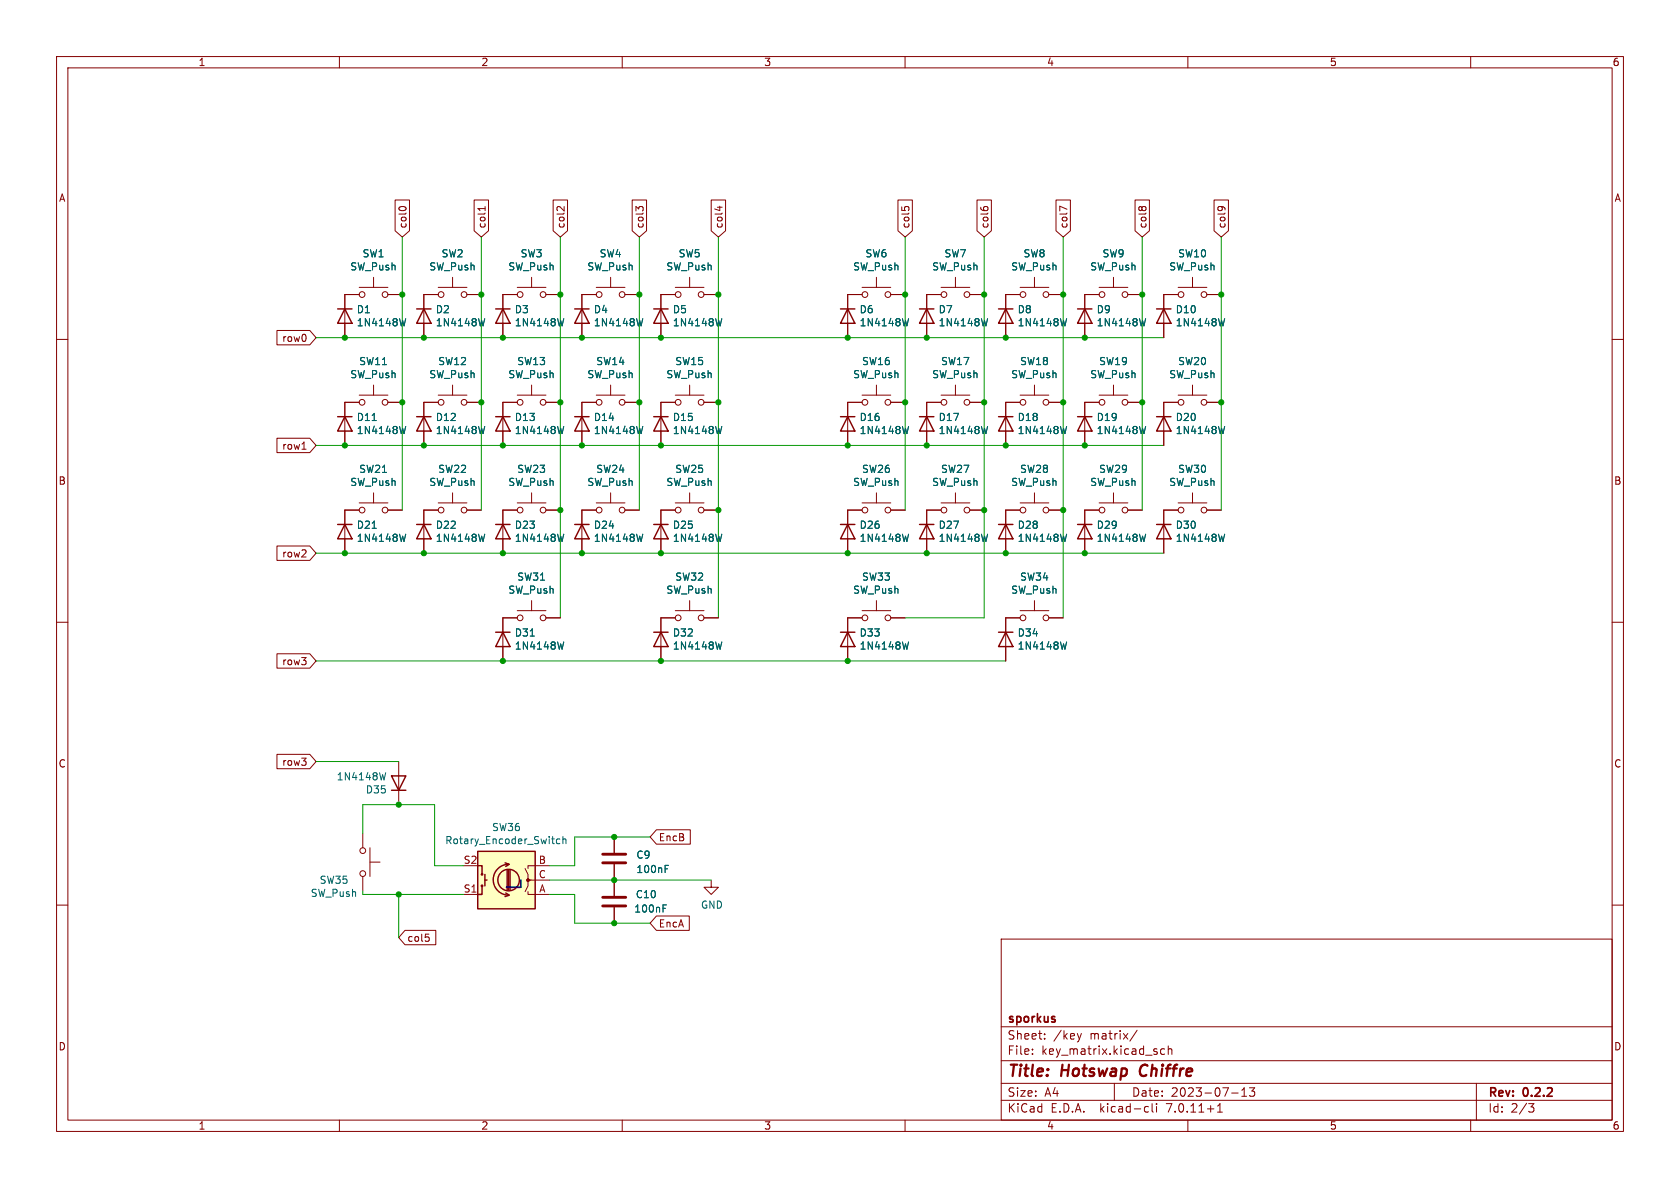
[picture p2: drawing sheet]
<svg xmlns="http://www.w3.org/2000/svg" width="297mm" height="210mm" viewBox="0 0 297 210" stroke-linecap="round" stroke-linejoin="round" font-family="sans-serif">
<g fill="none" stroke="#840000" stroke-width=".18">
<path d="M10 10h277v190h-277zM12 12h273v186h-273zM60 10v2M110 10v2M160 10v2M210 10v2M260 10v2M69.8 35.4h2.6v5.4l-1.3 1.1-1.3-1.1zM70.6 36.7l.4-.2 .7 .2M83.8 35.4h2.6v5.4l-1.3 1.1-1.3-1.1zM85.8 36.5v.7M85.8 36.9h-1.3l.2 .1"/>
<path d="M97.8 35.4h2.5v5.4l-1.2 1.1-1.3-1.1zM99.7 36.5v.8l-.7-.7-.3-.1-.2 .3M111.8 35.4h2.5v5.4l-1.3 1.1-1.2-1.1zM112.9 36.8l.3-.3h.3l.2 .3M112.9 36.9l-.5-.4v.8M125.7 35.4h2.6v5.4l-1.3 1.1-1.3-1.1zM126.8 36.6h.9M127.2 36.5v.7M158.7 35.4h2.6v5.4l-1.3 1.1-1.3-1.1zM159.4 36.6v.6M159.9 36.8l.2-.3h.3l.3 .3M172.7 35.4h2.6v5.4l-1.3 1.1-1.3-1.1z"/>
<path d="M173.4 36.6v.3M173.9 36.8l.2-.3h.3l.3 .3M186.7 35.4h2.5v5.4l-1.2 1.1-1.3-1.1zM188.6 37l-1.2-.5v.8M200.7 35.4h2.5v5.4l-1.3 1.1-1.2-1.1zM201.3 36.8l.3-.3 .3 .3 .2-.3h.3l.2 .3M214.6 35.4h2.6v5.4l-1.3 1.1-1.3-1.1zM215.3 36.8l.1-.2a1.03 1.03 0 0 1 1.1 .2M215.8 36.5l.3 .3M10 60h2M49 58.4h5.8l1.1 1.3-1.1 1.3h-5.8zM63.5 50.8h5.1"/>
<path d="M63.5 52.1h-2.5v7.6M66 49v1.8M68.6 52.1h2.5M77.5 50.8h5M77.5 52.1h-2.6v7.6M80 49v1.8M82.5 52.1h2.6M91.4 50.8h5.1M91.4 52.1h-2.5v7.6M94 49v1.8M96.5 52.1h2.6M105.4 52.1h-2.5v7.6"/>
<path d="M105.4 50.8h5.1M107.9 49v1.8M110.5 52.1h2.5M119.4 52.1h-2.6v7.6M119.4 50.8h5.1M121.9 49v1.8M124.5 52.1h2.5M152.4 52.1h-2.5v7.6M152.4 50.8h5.1M154.9 49v1.8M157.5 52.1h2.5M166.4 52.1h-2.6v7.6"/>
<path d="M166.4 50.8h5M168.9 49v1.8M171.4 52.1h2.6M180.3 52.1h-2.5v7.6M180.3 50.8h5.1M182.9 49v1.8M185.4 52.1h2.6M194.3 50.8h5.1M194.3 52.1h-2.5v7.6M196.8 49v1.8M199.4 52.1h2.5M208.3 50.8h5.1"/>
<path d="M208.3 52.1h-2.6v7.6M210.8 49v1.8M213.4 52.1h2.5M285 60h2M49 77.5h5.8l1.1 1.2-1.1 1.3h-5.8zM53.4 79.4h.7M63.5 69.9h5.1M63.5 71.1h-2.5v7.6M66 68.1v1.8M68.6 71.1h2.5M77.5 69.9h5M77.5 71.1h-2.6v7.6"/>
<path d="M80 68.1v1.8M82.5 71.1h2.6M91.4 71.1h-2.5v7.6M91.4 69.9h5.1M94 68.1v1.8M96.5 71.1h2.6M105.4 71.1h-2.5v7.6M105.4 69.9h5.1M107.9 68.1v1.8M110.5 71.1h2.5M119.4 71.1h-2.6v7.6M119.4 69.9h5.1"/>
<path d="M121.9 68.1v1.8M124.5 71.1h2.5M152.4 71.1h-2.5v7.6M152.4 69.9h5.1M154.9 68.1v1.8M157.5 71.1h2.5M166.4 71.1h-2.6v7.6M166.4 69.9h5M168.9 68.1v1.8M171.4 71.1h2.6M180.3 71.1h-2.5v7.6M180.3 69.9h5.1"/>
<path d="M182.9 68.1v1.8M185.4 71.1h2.6M194.3 69.9h5.1M194.3 71.1h-2.5v7.6M196.8 68.1v1.8M199.4 71.1h2.5M208.3 69.9h5.1M208.3 71.1h-2.6v7.6M210.8 68.1v1.8M213.4 71.1h2.5M49 96.5h5.8l1.1 1.3-1.1 1.3h-5.8zM63.5 88.9h5.1"/>
<path d="M63.5 90.2h-2.5v7.6M66 87.1v1.8M68.6 90.2h2.5M77.5 88.9h5M77.5 90.2h-2.6v7.6M80 87.1v1.8M82.5 90.2h2.6M91.4 88.9h5.1M91.4 90.2h-2.5v7.6M94 87.1v1.8M96.5 90.2h2.6M105.4 90.2h-2.5v7.6"/>
<path d="M105.4 88.9h5.1M107.9 87.1v1.8M110.5 90.2h2.5M119.4 90.2h-2.6v7.6M119.4 88.9h5.1M121.9 87.1v1.8M124.5 90.2h2.5M152.4 88.9h5.1M152.4 90.2h-2.5v7.6M154.9 87.1v1.8M157.5 90.2h2.5M166.4 88.9h5"/>
<path d="M166.4 90.2h-2.6v7.6M168.9 87.1v1.8M171.4 90.2h2.6M180.3 88.9h5.1M180.3 90.2h-2.5v7.6M182.9 87.1v1.8M185.4 90.2h2.6M194.3 88.9h5.1M194.3 90.2h-2.5v7.6M196.8 87.1v1.8M199.4 90.2h2.5M208.3 88.9h5.1"/>
<path d="M208.3 90.2h-2.6v7.6M210.8 87.1v1.8M213.4 90.2h2.5M10 110h2M49 115.6h5.8l1.1 1.2-1.1 1.3h-5.8zM91.4 108h5.1M91.4 109.2h-2.5v7.6M94 106.2v1.8M96.5 109.2h2.6M119.4 108h5.1M119.4 109.2h-2.6v7.6M121.9 106.2v1.8"/>
<path d="M124.5 109.2h2.5M152.4 108h5.1M152.4 109.2h-2.5v7.6M154.9 106.2v1.8M157.5 109.2h2.5M180.3 108h5.1M180.3 109.2h-2.5v7.6M182.9 106.2v1.8M185.4 109.2h2.6M285 110h2M49 133.3h5.8l1.1 1.3-1.1 1.3h-5.8zM70.5 134.6v7.6"/>
<path d="M10 160h2M64.1 147.3v2.6M64.1 154.9v2.6M65.4 152.4h1.8M65.4 149.9v5M81.9 158.1h2.6M92.8 153.5l.5 1.1v1h3.9M93.3 157.6v.5h3.9M93.9 155.6h-.6v1l-.5 1M97.2 153h-3.9v.5M108.6 148v2.7M108.6 152.8v5.6"/>
<path d="M116 146.7h6v2.5h-6l-1.1-1.2zM125.7 155.6v1.2h1.3l-1.3 1.3-1.2-1.3h1.2M285 160h2M71.6 164.5h5.4v2.5h-5.4l-1.1-1.3zM75.2 165.1h.6M75.6 165.6l.3 .3v.3l-.3 .2M108.6 160.4v2.8M116 161.9h5.9v2.6h-5.9l-1.1-1.3zM177 166h108v32h-108zM60 198v2M110 198v2M160 198v2"/>
<path d="M177 194.5h108M177 191.5h108M177 187.5h108M177 181.5h108M182.5 186.3v.1M182.5 185.5v.1M184.7 183.6v.1M184.7 182.8v.1M190.5 182.7l.3 1M190.8 183.7l-.1 .4M191.2 182.7l-.4 1M197 191.5v3"/>
<path d="M201 182.1l-1.3 2M202.6 195.6l.4 .1M203 196.5l-.4 .1M203.7 195.1v1.3l.2 .2M204.5 195.1v.1M204.5 195.6v1M205.9 185.5l-.4-.1-.3 .3v.4l.1 .2h.6M206.5 185.5l.2-.1 .4 .1 .1 .9M206.5 184.9v1.5M210 198v2M215.2 196.6h.9M215.2 195.5l.5-.4v1.5"/>
<path d="M217.7 193.2h1.2M219.5 193.8h.9M219.5 192.7l.5-.4v1.5M220.9 192.3h.9l-.5 .6 .4 .1v.7l-.2 .1h-.4l-.2-.1M260 198v2M261 191.5v6.5M270.2 195.1h1l-.5 .6 .4 .1 .1 .5-.3 .3h-.4"/>
<circle cx="64" cy="52.1" r=".51"/>
<circle cx="68.1" cy="52.1" r=".51"/>
<circle cx="78" cy="52.1" r=".51"/>
<circle cx="82" cy="52.1" r=".51"/>
<circle cx="91.9" cy="52.1" r=".51"/>
<circle cx="96" cy="52.1" r=".51"/>
<circle cx="105.9" cy="52.1" r=".51"/>
<circle cx="110" cy="52.1" r=".51"/>
<circle cx="119.9" cy="52.1" r=".51"/>
<circle cx="124" cy="52.1" r=".51"/>
<circle cx="152.9" cy="52.1" r=".51"/>
<circle cx="157" cy="52.1" r=".51"/>
<circle cx="166.9" cy="52.1" r=".51"/>
<circle cx="170.9" cy="52.1" r=".51"/>
<circle cx="180.8" cy="52.1" r=".51"/>
<circle cx="184.9" cy="52.1" r=".51"/>
<circle cx="194.8" cy="52.1" r=".51"/>
<circle cx="198.9" cy="52.1" r=".51"/>
<circle cx="208.8" cy="52.1" r=".51"/>
<circle cx="212.9" cy="52.1" r=".51"/>
<circle cx="64" cy="71.1" r=".51"/>
<circle cx="68.1" cy="71.1" r=".51"/>
<circle cx="78" cy="71.1" r=".51"/>
<circle cx="82" cy="71.1" r=".51"/>
<circle cx="91.9" cy="71.1" r=".51"/>
<circle cx="96" cy="71.1" r=".51"/>
<circle cx="105.9" cy="71.1" r=".51"/>
<circle cx="110" cy="71.1" r=".51"/>
<circle cx="119.9" cy="71.1" r=".51"/>
<circle cx="124" cy="71.1" r=".51"/>
<circle cx="152.9" cy="71.1" r=".51"/>
<circle cx="157" cy="71.1" r=".51"/>
<circle cx="166.9" cy="71.1" r=".51"/>
<circle cx="170.9" cy="71.1" r=".51"/>
<circle cx="180.8" cy="71.1" r=".51"/>
<circle cx="184.9" cy="71.1" r=".51"/>
<circle cx="194.8" cy="71.1" r=".51"/>
<circle cx="198.9" cy="71.1" r=".51"/>
<circle cx="208.8" cy="71.1" r=".51"/>
<circle cx="212.9" cy="71.1" r=".51"/>
<circle cx="64" cy="90.2" r=".51"/>
<circle cx="68.1" cy="90.2" r=".51"/>
<circle cx="78" cy="90.2" r=".51"/>
<circle cx="82" cy="90.2" r=".51"/>
<circle cx="91.9" cy="90.2" r=".51"/>
<circle cx="96" cy="90.2" r=".51"/>
<circle cx="105.9" cy="90.2" r=".51"/>
<circle cx="110" cy="90.2" r=".51"/>
<circle cx="119.9" cy="90.2" r=".51"/>
<circle cx="124" cy="90.2" r=".51"/>
<circle cx="152.9" cy="90.2" r=".51"/>
<circle cx="157" cy="90.2" r=".51"/>
<circle cx="166.9" cy="90.2" r=".51"/>
<circle cx="170.9" cy="90.2" r=".51"/>
<circle cx="180.8" cy="90.2" r=".51"/>
<circle cx="184.9" cy="90.2" r=".51"/>
<circle cx="194.8" cy="90.2" r=".51"/>
<circle cx="198.9" cy="90.2" r=".51"/>
<circle cx="208.8" cy="90.2" r=".51"/>
<circle cx="212.9" cy="90.2" r=".51"/>
<circle cx="91.9" cy="109.2" r=".51"/>
<circle cx="96" cy="109.2" r=".51"/>
<circle cx="119.9" cy="109.2" r=".51"/>
<circle cx="124" cy="109.2" r=".51"/>
<circle cx="152.9" cy="109.2" r=".51"/>
<circle cx="157" cy="109.2" r=".51"/>
<circle cx="180.8" cy="109.2" r=".51"/>
<circle cx="184.9" cy="109.2" r=".51"/>
<circle cx="64.1" cy="150.4" r=".51"/>
<circle cx="64.1" cy="154.4" r=".51"/>
</g>
<path d="M201.8 188.5a1.27 1.27 0 0 0 0 1.6" fill="none" stroke="#840000" stroke-width=".4"/>
<g fill="none" stroke="#840000" stroke-width=".25">
<path d="M59.7 54.6h2.5M61 54.6l1.2 2.6h-2.5zM73.7 54.6h2.5M74.9 54.6l1.3 2.6h-2.5zM87.6 54.6h2.6M88.9 54.6l1.3 2.6h-2.6zM101.6 54.6h2.5M102.9 54.6l1.2 2.6h-2.5zM115.6 54.6h2.5M116.8 54.6l1.3 2.6h-2.5zM148.6 54.6h2.5M149.9 54.6l1.2 2.6h-2.5z"/>
<path d="M162.6 54.6h2.5M163.8 54.6l1.3 2.6h-2.5zM176.5 54.6h2.6M177.8 54.6l1.3 2.6h-2.6zM190.5 54.6h2.5M191.8 54.6l1.2 2.6h-2.5zM204.5 54.6h2.5M205.7 54.6l1.3 2.6h-2.5zM59.7 73.7h2.5M61 73.7l1.2 2.5h-2.5zM73.7 73.7h2.5M74.9 73.7l1.3 2.5h-2.5z"/>
<path d="M87.6 73.7h2.6M88.9 73.7l1.3 2.5h-2.6zM101.6 73.7h2.5M102.9 73.7l1.2 2.5h-2.5zM115.6 73.7h2.5M116.8 73.7l1.3 2.5h-2.5zM148.6 73.7h2.5M149.9 73.7l1.2 2.5h-2.5zM162.6 73.7h2.5M163.8 73.7l1.3 2.5h-2.5zM176.5 73.7h2.6M177.8 73.7l1.3 2.5h-2.6z"/>
<path d="M190.5 73.7h2.5M191.8 73.7l1.2 2.5h-2.5zM204.5 73.7h2.5M205.7 73.7l1.3 2.5h-2.5zM59.7 92.7h2.5M61 92.7l1.2 2.6h-2.5zM73.7 92.7h2.5M74.9 92.7l1.3 2.6h-2.5zM87.6 92.7h2.6M88.9 92.7l1.3 2.6h-2.6zM101.6 92.7h2.5M102.9 92.7l1.2 2.6h-2.5z"/>
<path d="M115.6 92.7h2.5M116.8 92.7l1.3 2.6h-2.5zM148.6 92.7h2.5M149.9 92.7l1.2 2.6h-2.5zM162.6 92.7h2.5M163.8 92.7l1.3 2.6h-2.5zM176.5 92.7h2.6M177.8 92.7l1.3 2.6h-2.6zM190.5 92.7h2.5M191.8 92.7l1.2 2.6h-2.5zM204.5 92.7h2.5M205.7 92.7l1.3 2.6h-2.5z"/>
<path d="M87.6 111.8h2.6M88.9 111.8l1.3 2.5h-2.6zM115.6 111.8h2.5M116.8 111.8l1.3 2.5h-2.5zM148.6 111.8h2.5M149.9 111.8l1.2 2.5h-2.5zM176.5 111.8h2.6M177.8 111.8l1.3 2.5h-2.6zM69.2 137.2h2.6l-1.3 2.5zM69.2 139.7h2.6M84.5 150.5h10.1v10.2h-10.1zM84.5 153h.7v1.6"/>
<path d="M85.2 156.6v1.5h-.7M85.7 155.6h.4M85.7 154.6v2M89.3 152.5l.7 .3-.6 .4M89.4 157.9l.6 .3-.7 .3M89.7 153.8v3.6M89.9 152.8a2.73 2.73 0 0 0-2.7 2.7 2.73 2.73 0 0 0 2.7 2.7M89.9 153.8v3.6M90.2 153.8v3.6"/>
<circle cx="85.2" cy="156.6" r=".13"/>
<circle cx="85.2" cy="154.6" r=".13"/>
<circle cx="89.9" cy="155.6" r="1.9"/>
</g>
<g fill="none" stroke="#006464" stroke-width=".18">
<path d="M71.7 56.3l-.3 1.3M85.7 56.3l-.3 1.3M99.7 56.3l-.3 1.3M113.6 56.3l-.3 1.3M127.6 56.3l-.3 1.3M160.6 56.3l-.3 1.3M174.6 56.3l-.3 1.3M188.6 56.3l-.3 1.3M202.5 56.3l-.3 1.3M216.5 56.3l-.3 1.3M65.8 74.3h.7M71.7 75.4l-.3 1.3"/>
<path d="M85.7 75.4l-.3 1.3M99.7 75.4l-.3 1.3M113.6 75.4l-.3 1.3M127.6 75.4l-.3 1.3M160.6 75.4l-.3 1.3M174.6 75.4l-.3 1.3M188.6 75.4l-.3 1.3M202.5 75.4l-.3 1.3M216.5 75.4l-.3 1.3M65.8 93.4h.7M71.7 94.4l-.3 1.3M85.7 94.4l-.3 1.3"/>
<path d="M99.7 94.4l-.3 1.3M113.6 94.4l-.3 1.3M127.6 94.4l-.3 1.3M160.6 94.4l-.3 1.3M174.6 94.4l-.3 1.3M188.6 94.4l-.3 1.3M202.5 94.4l-.3 1.3M216.5 94.4l-.3 1.3M93.7 112.4h.8M99.7 113.5l-.3 1.3M127.6 113.5l-.3 1.3M160.6 113.5l-.3 1.3"/>
<path d="M188.6 113.5l-.3 1.3M68.2 136.6l-.3 1.3M99 148.4l-.4-.1-.2 .2 .1 .6h.5M99.5 148.4l.2-.1 .3 .1 .1 .7M99.5 147.9v1.2M117.2 160h.6M117.6 153.6h.4M117.6 153h.6M117.2 160.6h.4"/>
</g>
<path d="M106.6 152.5h4M106.6 151h4M106.6 158.6h4M106.6 160.1h4" fill="none" stroke="#840000" stroke-width=".51"/>
<path d="M84.5 150.5h10.1v10.2h-10.1z" fill="#ffffc2" stroke="#ffffc2" stroke-width=".18"/>
<circle cx="93.3" cy="155.6" r=".25" fill="#840000" stroke="#840000" stroke-width=".18"/>
<path d="M92.1 155.6v1.2h-2.6" fill="none" stroke="#000084" stroke-width=".3"/>
<g fill="none" stroke="#009600" stroke-width=".18">
<path d="M55.9 59.7h149.8M71.1 41.9v48.3M85.1 41.9v48.3M99.1 41.9v67.3M113 41.9v48.3M127 41.9v67.3M160 41.9v48.3M174 41.9v67.3h-14M188 41.9v67.3M201.9 41.9v48.3M215.9 41.9v48.3M55.9 78.7h149.8"/>
<path d="M55.9 97.8h149.8M55.9 116.8h121.9M55.9 134.6h14.6M64.1 147.3v-5.1h12.7v10.8h5.1M64.1 157.5v.6h17.8M70.5 158.1v7.6M97.2 158.1h4.4v5.1h13.3M97.2 155.6h28.5M114.9 148h-13.3v5h-4.4"/>
</g>
<g fill="#009600" stroke="#009600" stroke-width=".18">
<circle cx="88.9" cy="97.8" r=".46"/>
<circle cx="74.9" cy="97.8" r=".46"/>
<circle cx="88.9" cy="78.7" r=".46"/>
<circle cx="61" cy="97.8" r=".46"/>
<circle cx="74.9" cy="78.7" r=".46"/>
<circle cx="61" cy="78.7" r=".46"/>
<circle cx="215.9" cy="71.1" r=".46"/>
<circle cx="201.9" cy="71.1" r=".46"/>
<circle cx="191.8" cy="59.7" r=".46"/>
<circle cx="215.9" cy="52.1" r=".46"/>
<circle cx="191.8" cy="78.7" r=".46"/>
<circle cx="188" cy="90.2" r=".46"/>
<circle cx="191.8" cy="97.8" r=".46"/>
<circle cx="201.9" cy="52.1" r=".46"/>
<circle cx="116.8" cy="59.7" r=".46"/>
<circle cx="99.1" cy="52.1" r=".46"/>
<circle cx="102.9" cy="59.7" r=".46"/>
<circle cx="113" cy="52.1" r=".46"/>
<circle cx="127" cy="52.1" r=".46"/>
<circle cx="160" cy="71.1" r=".46"/>
<circle cx="149.9" cy="78.7" r=".46"/>
<circle cx="149.9" cy="116.8" r=".46"/>
<circle cx="163.8" cy="78.7" r=".46"/>
<circle cx="163.8" cy="97.8" r=".46"/>
<circle cx="149.9" cy="97.8" r=".46"/>
<circle cx="174" cy="90.2" r=".46"/>
<circle cx="177.8" cy="97.8" r=".46"/>
<circle cx="127" cy="71.1" r=".46"/>
<circle cx="116.8" cy="78.7" r=".46"/>
<circle cx="113" cy="71.1" r=".46"/>
<circle cx="149.9" cy="59.7" r=".46"/>
<circle cx="102.9" cy="78.7" r=".46"/>
<circle cx="99.1" cy="90.2" r=".46"/>
<circle cx="99.1" cy="71.1" r=".46"/>
<circle cx="116.8" cy="97.8" r=".46"/>
<circle cx="102.9" cy="97.8" r=".46"/>
<circle cx="127" cy="90.2" r=".46"/>
<circle cx="116.8" cy="116.8" r=".46"/>
<circle cx="108.6" cy="148" r=".46"/>
<circle cx="88.9" cy="116.8" r=".46"/>
<circle cx="70.5" cy="158.1" r=".46"/>
<circle cx="108.6" cy="163.2" r=".46"/>
<circle cx="70.5" cy="142.2" r=".46"/>
<circle cx="108.6" cy="155.6" r=".46"/>
<circle cx="85.1" cy="71.1" r=".46"/>
<circle cx="71.1" cy="71.1" r=".46"/>
<circle cx="74.9" cy="59.7" r=".46"/>
<circle cx="88.9" cy="59.7" r=".46"/>
<circle cx="85.1" cy="52.1" r=".46"/>
<circle cx="61" cy="59.7" r=".46"/>
<circle cx="71.1" cy="52.1" r=".46"/>
<circle cx="160" cy="52.1" r=".46"/>
<circle cx="188" cy="52.1" r=".46"/>
<circle cx="177.8" cy="59.7" r=".46"/>
<circle cx="174" cy="52.1" r=".46"/>
<circle cx="177.8" cy="78.7" r=".46"/>
<circle cx="188" cy="71.1" r=".46"/>
<circle cx="163.8" cy="59.7" r=".46"/>
<circle cx="174" cy="71.1" r=".46"/>
</g>
<g font-size="2.8" fill="#840000">
<text x="178" y="190.9">Title:</text>
<text x="187.7" y="190.9">Hotswap</text>
<text x="202.4" y="190.9">Chiffre</text>
</g>
<g font-size="2.1" fill="#840000">
<text x="178" y="184">Sheet:</text>
<text x="178" y="181.2">sporkus</text>
<text x="186.2" y="184">/key</text>
<text x="192.7" y="184">matrix/</text>
<text x="178" y="186.7">File:</text>
<text x="184.1" y="186.7">key_matrix.kicad_sch</text>
<text x="178" y="196.9">KiCad</text>
<text x="178" y="194.1">Size:</text>
<text x="184.7" y="194.1">A4</text>
<text x="185.7" y="196.9">E.D.A.</text>
<text x="194.6" y="196.9">kicad-cli</text>
<text x="200" y="194.1">Date:</text>
<text x="206.5" y="196.9">7.0.11+1</text>
<text x="207" y="194.1">2023-07-13</text>
<text x="263" y="194.3">Rev:</text>
<text x="263" y="196.9">Id:</text>
<text x="267.1" y="196.9">2/3</text>
<text x="269.4" y="194.3">0.2.2</text>
</g>
<g font-size="1.8" fill="#840000">
<text x="35" y="11.9">1</text>
<text x="85" y="11.9">2</text>
<text x="135" y="11.9">3</text>
<text x="185" y="11.9">4</text>
<text x="235" y="11.9">5</text>
<text x="285" y="11.9">6</text>
<text x="10.3" y="35.9">A</text>
<text x="285.3" y="35.9">A</text>
<text x="72.1" y="40.5" transform="rotate(-90 72.1 40.5)">col0</text>
<text x="86" y="40.5" transform="rotate(-90 86 40.5)">col1</text>
<text x="100" y="40.5" transform="rotate(-90 100 40.5)">col2</text>
<text x="114" y="40.5" transform="rotate(-90 114 40.5)">col3</text>
<text x="128" y="40.5" transform="rotate(-90 128 40.5)">col4</text>
<text x="161" y="40.5" transform="rotate(-90 161 40.5)">col5</text>
<text x="174.9" y="40.5" transform="rotate(-90 174.9 40.5)">col6</text>
<text x="188.9" y="40.5" transform="rotate(-90 188.9 40.5)">col7</text>
<text x="202.9" y="40.5" transform="rotate(-90 202.9 40.5)">col8</text>
<text x="216.9" y="40.5" transform="rotate(-90 216.9 40.5)">col9</text>
<text x="49.8" y="60.6">row0</text>
<text x="49.8" y="79.7">row1</text>
<text x="10.3" y="85.9">B</text>
<text x="285.3" y="85.9">B</text>
<text x="49.8" y="98.7">row2</text>
<text x="49.8" y="117.8">row3</text>
<text x="10.3" y="135.9">C</text>
<text x="49.8" y="135.6">row3</text>
<text x="285.3" y="135.9">C</text>
<text x="116.4" y="148.9">EncB</text>
<text x="71.9" y="166.7">col5</text>
<text x="116.4" y="164.1">EncA</text>
<text x="10.3" y="185.9">D</text>
<text x="285.3" y="185.9">D</text>
<text x="35" y="199.9">1</text>
<text x="85" y="199.9">2</text>
<text x="135" y="199.9">3</text>
<text x="185" y="199.9">4</text>
<text x="235" y="199.9">5</text>
<text x="285" y="199.9">6</text>
</g>
<g font-size="1.8" fill="#006464">
<text x="64" y="45.7">SW1</text>
<text x="78" y="45.7">SW2</text>
<text x="91.9" y="45.7">SW3</text>
<text x="105.9" y="45.7">SW4</text>
<text x="119.9" y="45.7">SW5</text>
<text x="152.9" y="45.7">SW6</text>
<text x="166.9" y="45.7">SW7</text>
<text x="180.8" y="45.7">SW8</text>
<text x="194.8" y="45.7">SW9</text>
<text x="208.2" y="45.7">SW10</text>
<text x="61.8" y="48">SW_Push</text>
<text x="75.8" y="48">SW_Push</text>
<text x="89.8" y="48">SW_Push</text>
<text x="103.7" y="48">SW_Push</text>
<text x="117.7" y="48">SW_Push</text>
<text x="150.7" y="48">SW_Push</text>
<text x="164.7" y="48">SW_Push</text>
<text x="178.7" y="48">SW_Push</text>
<text x="192.6" y="48">SW_Push</text>
<text x="206.6" y="48">SW_Push</text>
<text x="63" y="55.6">D1</text>
<text x="63" y="57.9">1N4148W</text>
<text x="76.9" y="55.6">D2</text>
<text x="76.9" y="57.9">1N4148W</text>
<text x="90.9" y="55.6">D3</text>
<text x="90.9" y="57.9">1N4148W</text>
<text x="104.9" y="55.6">D4</text>
<text x="104.9" y="57.9">1N4148W</text>
<text x="118.9" y="55.6">D5</text>
<text x="118.9" y="57.9">1N4148W</text>
<text x="151.9" y="55.6">D6</text>
<text x="151.9" y="57.9">1N4148W</text>
<text x="165.8" y="55.6">D7</text>
<text x="165.8" y="57.9">1N4148W</text>
<text x="179.8" y="55.6">D8</text>
<text x="179.8" y="57.9">1N4148W</text>
<text x="193.8" y="55.6">D9</text>
<text x="193.8" y="57.9">1N4148W</text>
<text x="207.8" y="55.6">D10</text>
<text x="207.8" y="57.9">1N4148W</text>
<text x="63.4" y="64.7">SW11</text>
<text x="77.4" y="64.7">SW12</text>
<text x="91.3" y="64.7">SW13</text>
<text x="105.3" y="64.7">SW14</text>
<text x="119.3" y="64.7">SW15</text>
<text x="152.3" y="64.7">SW16</text>
<text x="166.3" y="64.7">SW17</text>
<text x="180.2" y="64.7">SW18</text>
<text x="194.2" y="64.7">SW19</text>
<text x="208.2" y="64.7">SW20</text>
<text x="61.8" y="67.1">SW_Push</text>
<text x="75.8" y="67.1">SW_Push</text>
<text x="89.8" y="67.1">SW_Push</text>
<text x="103.7" y="67.1">SW_Push</text>
<text x="117.7" y="67.1">SW_Push</text>
<text x="150.7" y="67.1">SW_Push</text>
<text x="164.7" y="67.1">SW_Push</text>
<text x="178.7" y="67.1">SW_Push</text>
<text x="192.6" y="67.1">SW_Push</text>
<text x="206.6" y="67.1">SW_Push</text>
<text x="63" y="74.6">D11</text>
<text x="63" y="76.9">1N4148W</text>
<text x="76.9" y="74.6">D12</text>
<text x="76.9" y="76.9">1N4148W</text>
<text x="90.9" y="74.6">D13</text>
<text x="90.9" y="76.9">1N4148W</text>
<text x="104.9" y="74.6">D14</text>
<text x="104.9" y="76.9">1N4148W</text>
<text x="118.9" y="74.6">D15</text>
<text x="118.9" y="76.9">1N4148W</text>
<text x="151.9" y="74.6">D16</text>
<text x="151.9" y="76.9">1N4148W</text>
<text x="165.8" y="74.6">D17</text>
<text x="165.8" y="76.9">1N4148W</text>
<text x="179.8" y="74.6">D18</text>
<text x="179.8" y="76.9">1N4148W</text>
<text x="193.8" y="74.6">D19</text>
<text x="193.8" y="76.9">1N4148W</text>
<text x="207.8" y="74.6">D20</text>
<text x="207.8" y="76.9">1N4148W</text>
<text x="63.4" y="83.8">SW21</text>
<text x="77.4" y="83.8">SW22</text>
<text x="91.3" y="83.8">SW23</text>
<text x="105.3" y="83.8">SW24</text>
<text x="119.3" y="83.8">SW25</text>
<text x="152.3" y="83.8">SW26</text>
<text x="166.3" y="83.8">SW27</text>
<text x="180.2" y="83.8">SW28</text>
<text x="194.2" y="83.8">SW29</text>
<text x="208.2" y="83.8">SW30</text>
<text x="61.8" y="86.1">SW_Push</text>
<text x="75.8" y="86.1">SW_Push</text>
<text x="89.8" y="86.1">SW_Push</text>
<text x="103.7" y="86.1">SW_Push</text>
<text x="117.7" y="86.1">SW_Push</text>
<text x="150.7" y="86.1">SW_Push</text>
<text x="164.7" y="86.1">SW_Push</text>
<text x="178.7" y="86.1">SW_Push</text>
<text x="192.6" y="86.1">SW_Push</text>
<text x="206.6" y="86.1">SW_Push</text>
<text x="63" y="93.7">D21</text>
<text x="63" y="96">1N4148W</text>
<text x="76.9" y="93.7">D22</text>
<text x="76.9" y="96">1N4148W</text>
<text x="90.9" y="93.7">D23</text>
<text x="90.9" y="96">1N4148W</text>
<text x="104.9" y="93.7">D24</text>
<text x="104.9" y="96">1N4148W</text>
<text x="118.9" y="93.7">D25</text>
<text x="118.9" y="96">1N4148W</text>
<text x="151.9" y="93.7">D26</text>
<text x="151.9" y="96">1N4148W</text>
<text x="165.8" y="93.7">D27</text>
<text x="165.8" y="96">1N4148W</text>
<text x="179.8" y="93.7">D28</text>
<text x="179.8" y="96">1N4148W</text>
<text x="193.8" y="93.7">D29</text>
<text x="193.8" y="96">1N4148W</text>
<text x="207.8" y="93.7">D30</text>
<text x="207.8" y="96">1N4148W</text>
<text x="89.8" y="105.2">SW_Push</text>
<text x="91.3" y="102.8">SW31</text>
<text x="117.7" y="105.2">SW_Push</text>
<text x="119.3" y="102.8">SW32</text>
<text x="150.7" y="105.2">SW_Push</text>
<text x="152.3" y="102.8">SW33</text>
<text x="178.7" y="105.2">SW_Push</text>
<text x="180.2" y="102.8">SW34</text>
<text x="90.9" y="112.7">D31</text>
<text x="118.9" y="112.7">D32</text>
<text x="151.9" y="112.7">D33</text>
<text x="179.8" y="112.7">D34</text>
<text x="90.9" y="115">1N4148W</text>
<text x="118.9" y="115">1N4148W</text>
<text x="151.9" y="115">1N4148W</text>
<text x="179.8" y="115">1N4148W</text>
<text x="59.4" y="138.2">1N4148W</text>
<text x="64.6" y="140.5">D35</text>
<text x="78.6" y="149.4">Rotary_Encoder_Switch</text>
<text x="86.9" y="147.1">SW36</text>
<text x="112.4" y="152">C9</text>
<text x="112.4" y="154.5">100nF</text>
<text x="54.8" y="158.8">SW_Push</text>
<text x="56.4" y="156.4">SW35</text>
<text x="112" y="161.5">100nF</text>
<text x="112.3" y="159">C10</text>
<text x="123.8" y="160.8">GND</text>
</g>
<g font-size="1.8" fill="#a90000">
<text x="81.9" y="152.8">S2</text>
<text x="95.1" y="152.8">B</text>
<text x="95.1" y="155.3">C</text>
<text x="81.9" y="157.9">S1</text>
<text x="95.2" y="157.9">A</text>
</g>
</svg>
